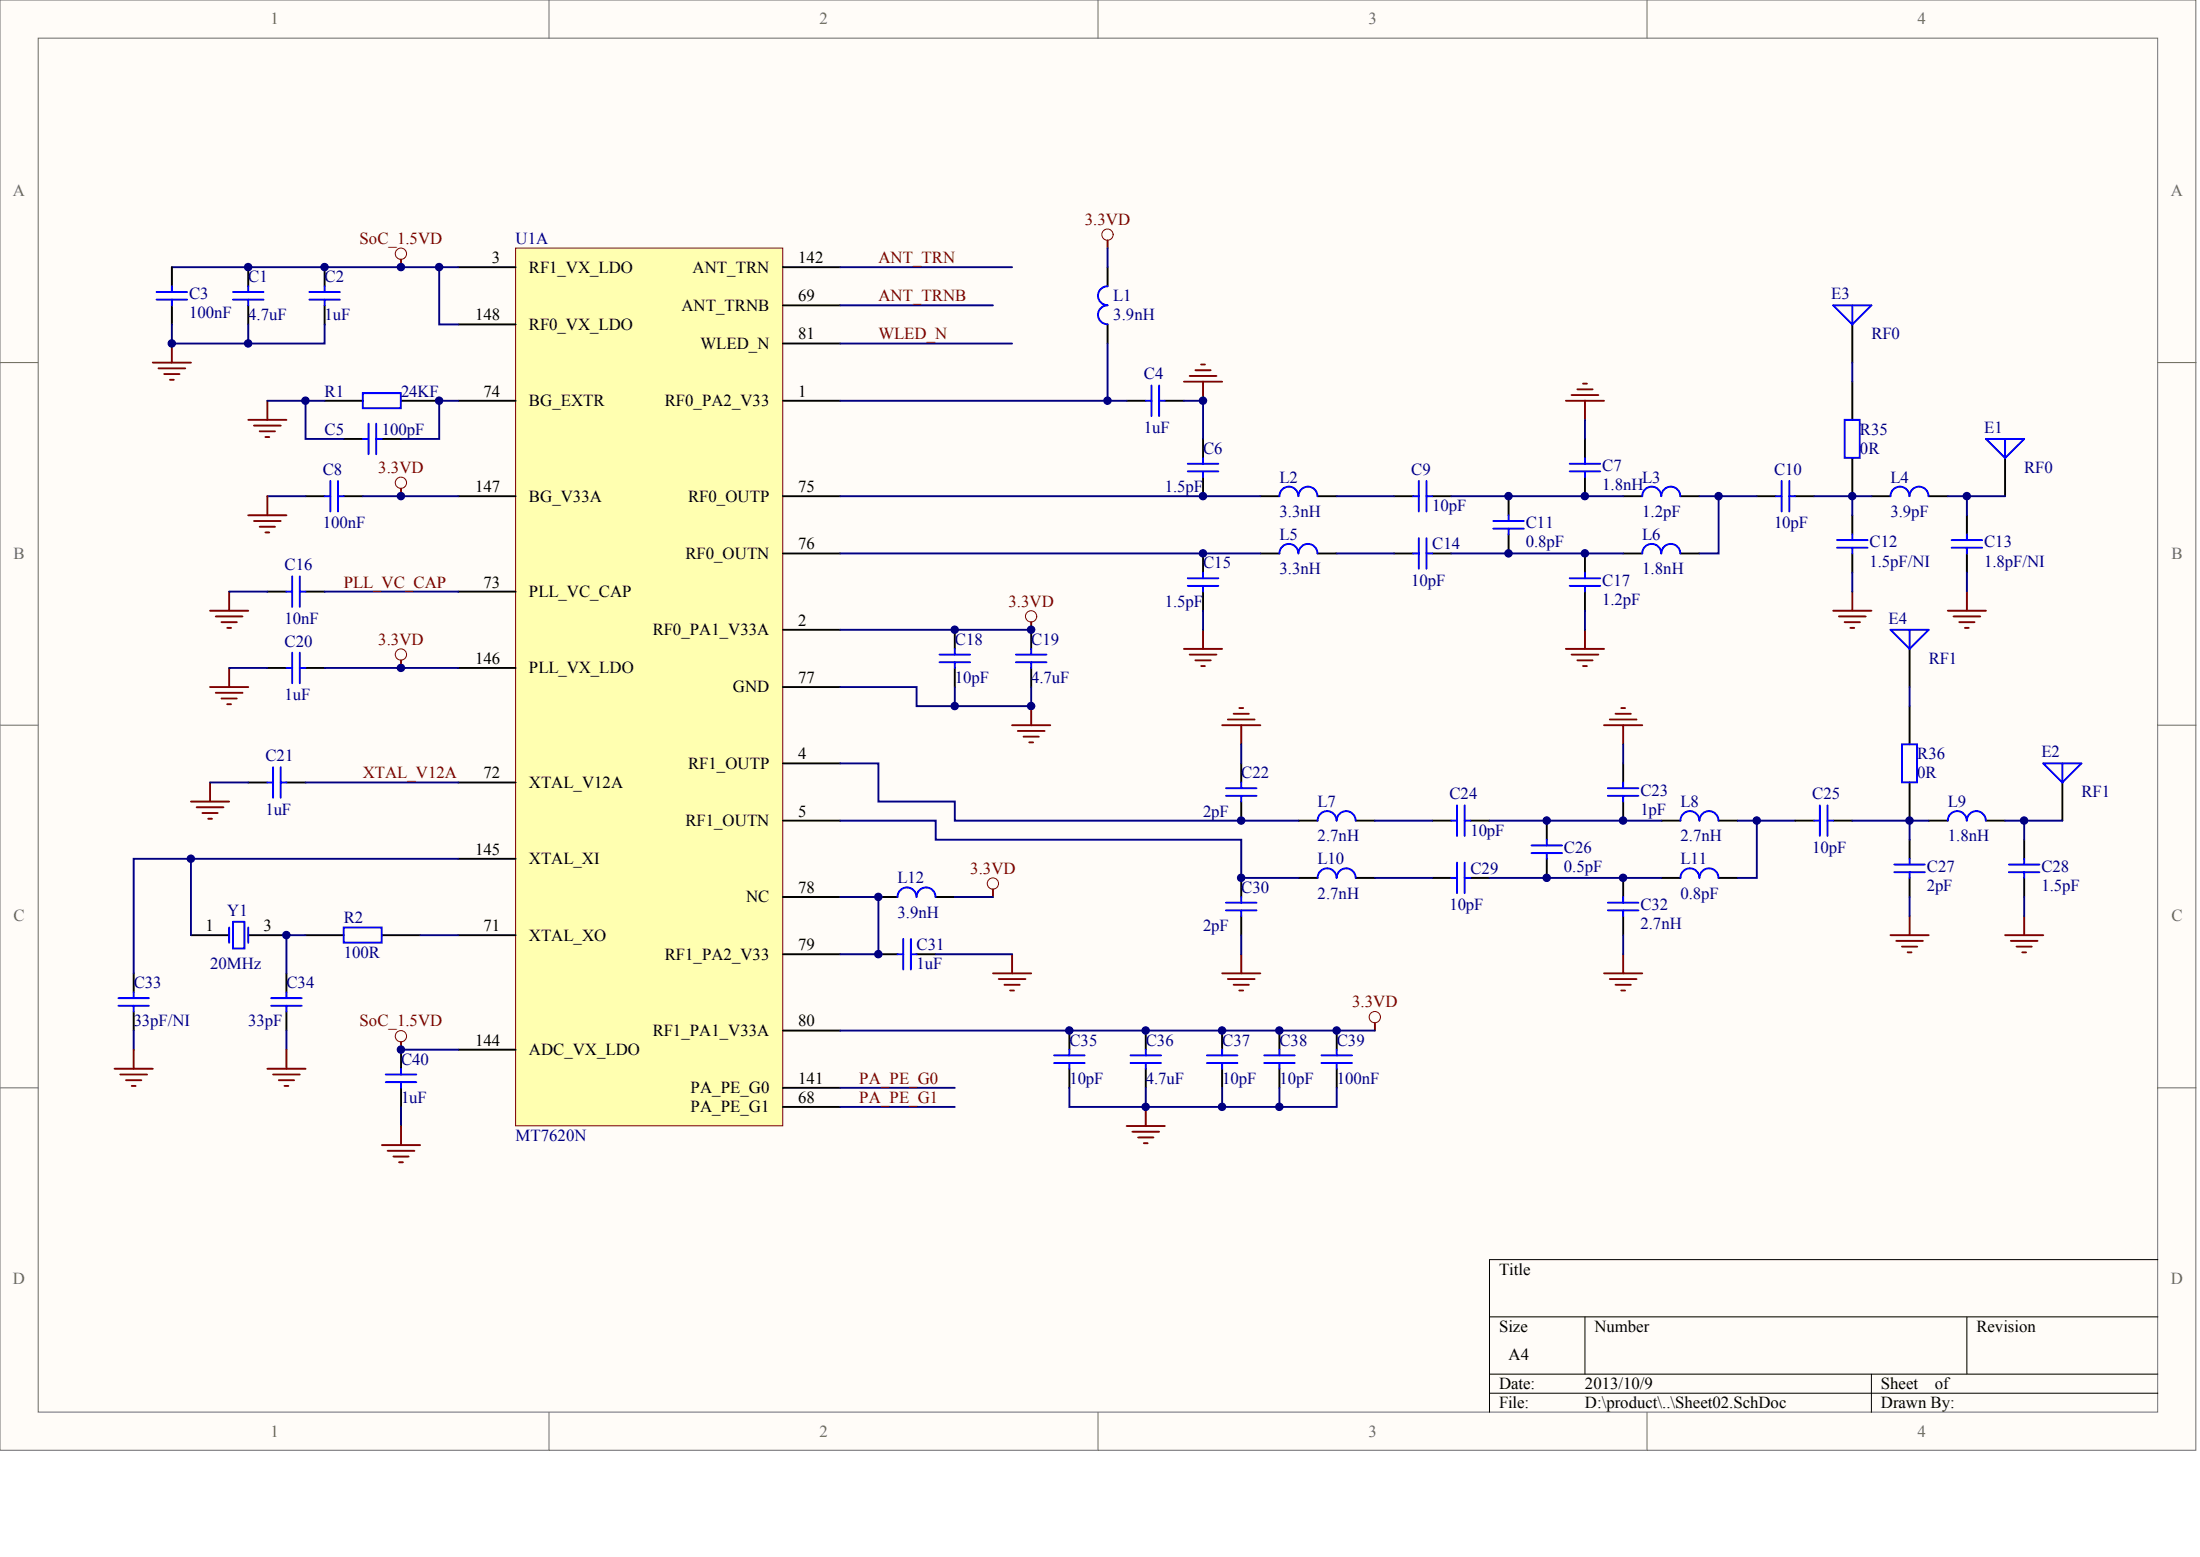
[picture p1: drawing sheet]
<svg xmlns="http://www.w3.org/2000/svg" width="840mm" height="594mm" viewBox="0 0 840 594" stroke-linecap="round" stroke-linejoin="round" font-family="sans-serif">
<g fill="#fffcf8" stroke="#696969" stroke-width=".38">
<path d="M0 0h838v553.4h-838z"/>
<path d="M14.6 14.6h808.8v524.2h-808.8z"/>
</g>
<path d="M209.5 0v14.6M419 0v14.6M628.6 0v14.6M0 138.4h14.6M823.5 138.4h14.6M0 276.7h14.6M823.5 276.7h14.6M0 415.1h14.6M823.5 415.1h14.6M209.5 538.9v14.5M419 538.9v14.5M628.6 538.9v14.5" fill="none" stroke="#696969" stroke-width=".38"/>
<path d="M823.5 480.6h-255.1v58.3M568.4 502.5h255.1M604.9 502.5v21.8M750.6 502.5v21.8M568.4 524.3h255.1M568.4 531.6h255.1M714.2 524.3v14.6" fill="none" stroke="#000" stroke-width=".38"/>
<path d="M196.8 94.7h101.9v334.9h-101.9z" fill="#ffffb0" stroke="#800000" stroke-width=".38"/>
<g fill="none" stroke="#000" stroke-width=".73">
<path d="M65.6 101.9v7.3M65.6 116.5v7.3M94.7 101.9v7.3M94.7 116.5v7.3M123.9 101.9v7.3M123.9 116.5v7.3M174.9 101.9h21.9M298.8 101.9h21.9M298.8 116.5h21.9M422.7 101.9v7.3M174.9 123.8h21.9M298.8 131.1h21.9"/>
<path d="M422.7 123.8v7.3M706.9 123.8v14.6M123.9 152.9h14.6M153 152.9h14.6M174.9 152.9h21.9M298.8 152.9h21.9M430 152.9h7.3M444.6 152.9h7.2M706.9 145.6v14.6M131.2 167.5h7.3M145.8 167.5h7.2M459.1 167.5v7.3"/>
<path d="M604.9 167.5v7.3M706.9 174.8v14.5M765.2 174.8v14.5M116.6 189.3h7.3M131.2 189.3h7.3M174.9 189.3h21.9M298.8 189.3h21.9M459.1 182v7.3M481 189.3h7.3M502.9 189.3h7.2M532 189.3h7.3M546.6 189.3h7.3"/>
<path d="M575.7 189.3v7.3M604.9 182v7.3M619.5 189.3h7.3M641.3 189.3h7.3M670.5 189.3h7.3M685.1 189.3h7.2M706.9 196.6v7.3M714.2 189.3h7.3M736.1 189.3h7.3M750.6 196.6v7.3M298.8 211.2h21.9M459.1 211.2v7.3"/>
<path d="M481 211.2h7.3M502.9 211.2h7.2M532 211.2h7.3M546.6 211.2h7.3M575.7 203.9v7.3M604.9 211.2v7.3M619.5 211.2h7.3M641.3 211.2h7.3M706.9 211.2v7.3M750.6 211.2v7.3M102 225.7h7.3M116.6 225.7h7.3"/>
<path d="M174.9 225.7h21.9M459.1 225.7v7.3M604.9 225.7v7.3M102 254.9h7.3M116.6 254.9h7.3M174.9 254.9h21.9M298.8 240.3h21.9M364.4 240.3v7.3M364.4 254.9v7.2M393.5 240.3v7.3M393.5 254.9v7.2M728.8 247.6v14.5"/>
<path d="M298.8 262.1h21.9M728.8 269.4v14.6M94.7 298.6h7.3M109.3 298.6h7.3M174.9 298.6h21.9M298.8 291.3h21.9M473.7 291.3v7.3M619.5 291.3v7.3M728.8 298.6v14.5M787.1 298.6v14.5M298.8 313.1h21.9M473.7 305.8v7.3"/>
<path d="M495.6 313.1h7.3M517.4 313.1h7.3M546.6 313.1h7.3M561.2 313.1h7.2M590.3 313.1v7.3M619.5 305.8v7.3M634 313.1h7.3M655.9 313.1h7.3M685.1 313.1h7.2M699.6 313.1h7.3M736.1 313.1h7.3M757.9 313.1h7.3"/>
<path d="M174.9 327.7h21.9M473.7 335v7.3M495.6 335h7.3M517.4 335h7.3M546.6 335h7.3M561.2 335h7.2M590.3 327.7v7.3M619.5 335v7.3M634 335h7.3M655.9 335h7.3M728.8 320.4v7.3M728.8 335v7.3"/>
<path d="M772.5 320.4v7.3M772.5 335v7.3M72.9 356.8h14.6M94.7 356.8h14.6M116.6 356.8h14.6M145.8 356.8h14.5M174.9 356.8h21.9M298.8 342.3h21.9M335.2 342.3h7.3M357.1 342.3h7.3M473.7 349.5v7.3M619.5 349.5v7.3"/>
<path d="M51 371.4v7.3M109.3 371.4v7.3M298.8 364.1h21.9M335.2 364.1h7.3M349.8 364.1h7.3M51 385.9v7.3M109.3 385.9v7.3M298.8 393.2h21.9M408.1 393.2v7.3M437.3 393.2v7.3M466.4 393.2v7.3M488.3 393.2v7.3"/>
<path d="M510.1 393.2v7.3M153 400.5v7.3M153 415.1v7.3M174.9 400.5h21.9M298.8 415.1h21.9M408.1 407.8v7.3M437.3 407.8v7.3M466.4 407.8v7.3M488.3 407.8v7.3M510.1 407.8v7.3M298.8 422.4h21.9"/>
</g>
<g fill="none" stroke="#00f" stroke-width=".73">
<path d="M59.8 111.4h11.6M59.8 114.3h11.6M65.6 109.2v2.2M65.6 114.3v2.2M88.9 111.4h11.7M88.9 114.3h11.7M94.7 109.2v2.2M94.7 114.3v2.2M118.1 111.4h11.6M118.1 114.3h11.6M123.9 109.2v2.2M123.9 114.3v2.2"/>
<path d="M422.7 116.5a3.6 3.6 0 0 0-3.7 3.6 3.6 3.6 0 0 0 3.7 3.6M422.7 109.2a3.6 3.6 0 0 0-3.7 3.6 3.6 3.6 0 0 0 3.7 3.6M699.6 116.5h14.6l-7.3 7.3zM706.9 116.5v7.3M138.5 150h14.5v5.8h-14.5zM437.3 152.9h2.2M439.5 147.1v11.6M442.4 147.1v11.6M442.4 152.9h2.2M138.5 167.5h2.2M140.7 161.7v11.6M143.6 167.5h2.2"/>
<path d="M143.6 161.7v11.6M453.3 176.9h11.7M453.3 179.9h11.7M459.1 174.8v2.1M459.1 179.9v2.1M599.1 176.9h11.6M599.1 179.9h11.6M604.9 174.8v2.1M604.9 179.9v2.1M704 160.2h5.8v14.5h-5.8zM757.9 167.5h14.6l-7.3 7.3zM765.2 167.5v7.3"/>
<path d="M123.9 189.3h2.2M126.1 183.5v11.7M129 189.3h2.2M129 183.5v11.7M495.5 189.3a3.6 3.6 0 0 0-3.6-3.6 3.6 3.6 0 0 0-3.6 3.6M502.8 189.3a3.6 3.6 0 0 0-3.6-3.6 3.6 3.6 0 0 0-3.6 3.6M539.3 189.3h2.2M541.5 183.5v11.7M544.4 183.5v11.7M544.4 189.3h2.2M569.9 198.8h11.7M575.7 196.6v2.2"/>
<path d="M641.3 189.3a3.6 3.6 0 0 0-3.7-3.6 3.6 3.6 0 0 0-3.6 3.6 3.6 3.6 0 0 0-3.6-3.6 3.6 3.6 0 0 0-3.6 3.6M677.8 189.3h2.2M680 183.5v11.7M682.9 189.3h2.2M682.9 183.5v11.7M736 189.3a3.6 3.6 0 0 0-3.6-3.6 3.6 3.6 0 0 0-3.7 3.6 3.6 3.6 0 0 0-3.6-3.6 3.6 3.6 0 0 0-3.6 3.6M111.5 219.9v11.7M114.4 219.9v11.7M459.1 218.5v2.1M495.5 211.2a3.6 3.6 0 0 0-3.6-3.7 3.6 3.6 0 0 0-3.6 3.7M502.8 211.2a3.6 3.6 0 0 0-3.6-3.7 3.6 3.6 0 0 0-3.6 3.7M539.3 211.2h2.2"/>
<path d="M541.5 205.3v11.7M544.4 205.3v11.7M544.4 211.2h2.2M569.9 201.7h11.7M575.7 201.7v2.2M604.9 218.5v2.1M641.3 211.2a3.6 3.6 0 0 0-3.7-3.7 3.6 3.6 0 0 0-3.6 3.7 3.6 3.6 0 0 0-3.6-3.7 3.6 3.6 0 0 0-3.6 3.7M701.1 209h11.6M701.1 206.1h11.6M706.9 203.9v2.2M706.9 209v2.2M744.8 209h11.7"/>
<path d="M744.8 206.1h11.7M750.6 203.9v2.2M750.6 209v2.2M109.3 225.7h2.2M114.4 225.7h2.2M453.3 220.6h11.7M453.3 223.6h11.7M459.1 223.6v2.1M599.1 220.6h11.6M599.1 223.6h11.6M604.9 223.6v2.1M109.3 254.9h2.2"/>
<path d="M111.5 249v11.7M114.4 249v11.7M114.4 254.9h2.2M358.6 249.8h11.6M358.6 252.7h11.6M364.4 247.6v2.2M364.4 252.7v2.2M387.7 249.8h11.7M387.7 252.7h11.7M393.5 247.6v2.2M393.5 252.7v2.2M721.5 240.3h14.6l-7.3 7.3z"/>
<path d="M728.8 240.3v7.3M102 298.6h2.2M104.2 292.7v11.7M107.1 292.7v11.7M107.1 298.6h2.2M473.7 298.6v2.1M619.5 298.6v2.1M725.9 284h5.7v14.5h-5.7zM779.8 291.3h14.6l-7.3 7.3zM787.1 291.3v7.3M467.9 300.7h11.6M467.9 303.7h11.6"/>
<path d="M473.7 303.7v2.1M510.1 313.1a3.6 3.6 0 0 0-3.6-3.6 3.6 3.6 0 0 0-3.6 3.6M517.4 313.1a3.6 3.6 0 0 0-3.6-3.6 3.6 3.6 0 0 0-3.7 3.6M553.9 313.1h2.2M556.1 307.3v11.6M559 307.3v11.6M559 313.1h2.2M613.6 300.7h11.7M613.6 303.7h11.7M619.5 303.7v2.1M648.5 313.1a3.6 3.6 0 0 0-3.6-3.6 3.6 3.6 0 0 0-3.6 3.6M655.8 313.1a3.6 3.6 0 0 0-3.6-3.6 3.6 3.6 0 0 0-3.6 3.6"/>
<path d="M692.3 313.1h2.2M694.5 307.3v11.6M697.4 313.1h2.2M697.4 307.3v11.6M750.6 313.1a3.6 3.6 0 0 0-3.6-3.6 3.6 3.6 0 0 0-3.6 3.6M757.9 313.1a3.6 3.6 0 0 0-3.6-3.6 3.6 3.6 0 0 0-3.7 3.6M510.1 335a3.6 3.6 0 0 0-3.6-3.7 3.6 3.6 0 0 0-3.6 3.7M517.4 335a3.6 3.6 0 0 0-3.6-3.7 3.6 3.6 0 0 0-3.7 3.7M553.9 335h2.2M556.1 329.1v11.7M559 329.1v11.7M559 335h2.2"/>
<path d="M584.5 325.5h11.6M584.5 322.6h11.6M590.3 320.4v2.2M590.3 325.5v2.2M648.5 335a3.6 3.6 0 0 0-3.6-3.7 3.6 3.6 0 0 0-3.6 3.7M655.8 335a3.6 3.6 0 0 0-3.6-3.7 3.6 3.6 0 0 0-3.6 3.7M723 332.8h11.6M723 329.9h11.6M728.8 327.7v2.2M728.8 332.8v2.2M766.7 332.8h11.6M766.7 329.9h11.6"/>
<path d="M772.5 327.7v2.2M772.5 332.8v2.2M87.5 353.9v5.8M88.9 351.7h4.4v10.2h-4.4zM94.7 353.9v5.8M131.2 353.9h14.5v5.8h-14.5zM344.7 358.3v11.6M347.6 358.3v11.6M357 342.2a3.6 3.6 0 0 0-3.6-3.6 3.6 3.6 0 0 0-3.7 3.6 3.6 3.6 0 0 0-3.6-3.6 3.6 3.6 0 0 0-3.6 3.7M467.9 344.4h11.6M467.9 347.3h11.6M473.7 342.3v2.1"/>
<path d="M473.7 347.3v2.2M613.6 344.4h11.7M613.6 347.3h11.7M619.5 342.3v2.1M619.5 347.3v2.2M51 378.7v2.1M109.3 378.7v2.1M342.5 364.1h2.2M347.6 364.1h2.2M45.2 380.8h11.6M45.2 383.8h11.6M51 383.8v2.1"/>
<path d="M103.5 380.8h11.6M103.5 383.8h11.6M109.3 383.8v2.1M147.2 410h11.7M147.2 412.9h11.7M153 407.8v2.2M153 412.9v2.2M402.3 402.7h11.6M402.3 405.6h11.6M408.1 400.5v2.2M408.1 405.6v2.2M431.4 402.7h11.7"/>
<path d="M431.4 405.6h11.7M437.3 400.5v2.2M437.3 405.6v2.2M460.6 402.7h11.7M460.6 405.6h11.7M466.4 400.5v2.2M466.4 405.6v2.2M482.5 402.7h11.6M482.5 405.6h11.6M488.3 400.5v2.2M488.3 405.6v2.2M504.3 402.7h11.7"/>
<path d="M504.3 405.6h11.7M510.1 400.5v2.2M510.1 405.6v2.2"/>
</g>
<g fill="none" stroke="#000080" stroke-width=".73">
<path d="M422.7 94.7v7.2M65.6 101.9h109.3M167.6 101.9v21.9h7.3M320.7 101.9h65.6M320.7 116.5h58.3M65.6 123.8v7.3h58.3v-7.3M94.7 123.8v7.3M320.7 131.1h65.6M422.7 131.1v21.8M706.9 138.4v7.2M102 152.9h21.9M116.6 152.9v14.6h14.6"/>
<path d="M174.9 152.9h-7.3v14.6h-14.6M320.7 152.9h109.3M451.8 152.9h7.3v14.6M604.9 160.2v7.3M102 189.3h14.6M138.5 189.3h36.4M320.7 189.3h160.3M510.1 189.3h21.9M553.9 189.3h65.6M648.6 189.3h21.9M655.9 189.3v21.9h-7.3M692.3 189.3h21.9"/>
<path d="M706.9 189.3v7.3M743.4 189.3h21.8M750.6 189.3v7.3M320.7 211.2h160.3M510.1 211.2h21.9M553.9 211.2h65.6M706.9 218.5v7.2M750.6 218.5v7.2M87.5 225.7h14.5M123.9 225.7h51M459.1 233v7.3M604.9 233v7.3"/>
<path d="M87.5 254.9h14.5M123.9 254.9h51M320.7 240.3h72.8M320.7 262.1h29.1v7.3h43.7v-7.3M364.4 262.1v7.3M728.8 262.1v7.3M80.2 298.6h14.5M116.6 298.6h58.3M320.7 291.3h14.5v14.5h29.2v7.3h131.2M473.7 284v7.3M619.5 284v7.3M320.7 313.1h36.4v7.3h116.6v14.6h21.9"/>
<path d="M524.7 313.1h21.9M568.4 313.1h65.6M663.2 313.1h21.9M670.5 313.1v21.9h-7.3M706.9 313.1h29.2M728.8 313.1v7.3M765.2 313.1h21.9M772.5 313.1v7.3M72.9 327.7h-21.9v43.7M174.9 327.7h-102v29.1M524.7 335h21.9M568.4 335h65.6"/>
<path d="M116.6 356.8h-7.3v14.6M160.3 356.8h14.6M320.7 342.3h14.5v21.8h-14.5M364.4 342.3h14.6M473.7 356.8v7.3M619.5 356.8v7.3M728.8 342.3v7.2M772.5 342.3v7.2M357.1 364.1h29.2M51 393.2v7.3M109.3 393.2v7.3M320.7 393.2h204"/>
<path d="M153 400.5h21.9M320.7 415.1h43.7M408.1 415.1v7.3h29.2v-7.3M466.4 415.1v7.3M488.3 415.1v7.3M510.1 415.1v7.3h-72.8M153 422.4v7.2M320.7 422.4h43.7"/>
</g>
<g fill="none" stroke="#800000" stroke-width=".73">
<path d="M153 99v2.9M422.7 91.7v3M58.3 138.4h14.6M65.6 131.1v7.3M458.4 139.1h1.5M60.5 140.5h10.2M62.7 142.7h5.8M64.9 144.9h1.4M102 152.9v7.3M451.8 145.6h14.6M454 143.5h10.2M456.2 141.3h5.8"/>
<path d="M459.1 145.6v7.3M597.6 152.9h14.6M599.8 150.7h10.2M602 148.5h5.8M604.2 146.4h1.4M604.9 152.9v7.3M94.7 160.2h14.6M96.9 162.4h10.2M99.1 164.6h5.8M101.3 166.8h1.5M94.7 196.6h14.6M96.9 198.8h10.2"/>
<path d="M102 189.3v7.3M153 186.4v2.9M99.1 201h5.8M101.3 203.2h1.5M80.2 233h14.5M82.4 235.2h10.2M84.5 237.4h5.9M86.7 239.6h1.5M87.5 225.7v7.3M393.5 237.4v2.9M699.6 233h14.6M701.8 235.2h10.2"/>
<path d="M704 237.4h5.8M706.2 239.6h1.4M706.9 225.7v7.3M743.4 233h14.5M745.5 235.2h10.2M747.7 237.4h5.9M749.9 239.6h1.5M750.6 225.7v7.3M87.5 254.9v7.2M153 252v2.9M451.8 247.6h14.6M454 249.8h10.2"/>
<path d="M456.2 252h5.8M458.4 254.1h1.5M459.1 240.3v7.3M597.6 247.6h14.6M599.8 249.8h10.2M602 252h5.8M604.2 254.1h1.4M604.9 240.3v7.3M80.2 262.1h14.5M82.4 264.3h10.2M84.5 266.5h5.9M86.7 268.7h1.5"/>
<path d="M386.3 276.7h14.5M388.4 278.9h10.2M393.5 269.4v7.3M466.4 276.7h14.6M468.6 274.5h10.2M470.8 272.3h5.8M473 270.2h1.4M473.7 276.7v7.3M612.2 276.7h14.6M614.4 274.5h10.2M616.5 272.3h5.9M618.7 270.2h1.5"/>
<path d="M619.5 276.7v7.3M80.2 298.6v7.2M390.6 281.1h5.9M392.8 283.3h1.5M72.9 305.8h14.6M75.1 308h10.2M77.3 310.2h5.8M79.4 312.4h1.5M379 339.3v3M721.5 356.8h14.6M723.7 359h10.2M728.8 349.5v7.3"/>
<path d="M765.2 356.8h14.6M767.4 359h10.2M772.5 349.5v7.3M379 371.4h14.5M381.2 373.6h10.2M383.3 375.7h5.9M385.5 377.9h1.5M386.3 364.1v7.3M466.4 371.4h14.6M468.6 373.6h10.2M470.8 375.7h5.8M473 377.9h1.4"/>
<path d="M473.7 364.1v7.3M612.2 371.4h14.6M614.4 373.6h10.2M616.5 375.7h5.9M618.7 377.9h1.5M619.5 364.1v7.3M725.9 361.2h5.8M728.1 363.4h1.4M769.6 361.2h5.8M771.8 363.4h1.4M153 397.6v2.9M524.7 390.3v2.9"/>
<path d="M43.7 407.8h14.6M45.9 410h10.2M48.1 412.2h5.8M50.3 414.3h1.4M51 400.5v7.3M102 407.8h14.6M104.2 410h10.2M106.4 412.2h5.8M108.6 414.3h1.4M109.3 400.5v7.3M145.8 436.9h14.5M147.9 439.1h10.2"/>
<path d="M153 429.6v7.3M430 429.6h14.6M432.2 431.8h10.2M434.4 434h5.8M436.5 436.2h1.5M437.3 422.4v7.2M150.1 441.3h5.9M152.3 443.5h1.5"/>
</g>
<g fill="none" stroke="#800000" stroke-width=".38">
<circle cx="153" cy="96.8" r="2.15"/>
<circle cx="422.7" cy="89.5" r="2.15"/>
<circle cx="153" cy="184.2" r="2.15"/>
<circle cx="393.5" cy="235.2" r="2.15"/>
<circle cx="153" cy="249.7" r="2.15"/>
<circle cx="378.9" cy="337.1" r="2.15"/>
<circle cx="153" cy="395.4" r="2.15"/>
<circle cx="524.7" cy="388.1" r="2.15"/>
</g>
<g fill="#000080" stroke="#000080" stroke-width=".38">
<circle cx="65.6" cy="131" r="1.42"/>
<circle cx="72.8" cy="327.6" r="1.42"/>
<circle cx="94.7" cy="131" r="1.42"/>
<circle cx="94.7" cy="101.9" r="1.42"/>
<circle cx="109.3" cy="356.8" r="1.42"/>
<circle cx="116.6" cy="152.9" r="1.42"/>
<circle cx="123.9" cy="101.9" r="1.42"/>
<circle cx="153" cy="400.5" r="1.42"/>
<circle cx="153" cy="254.8" r="1.42"/>
<circle cx="153" cy="189.3" r="1.42"/>
<circle cx="153" cy="101.9" r="1.42"/>
<circle cx="167.6" cy="152.9" r="1.42"/>
<circle cx="167.6" cy="101.9" r="1.42"/>
<circle cx="335.2" cy="364.1" r="1.42"/>
<circle cx="335.2" cy="342.2" r="1.42"/>
<circle cx="364.4" cy="269.4" r="1.42"/>
<circle cx="364.4" cy="240.3" r="1.42"/>
<circle cx="393.5" cy="269.4" r="1.42"/>
<circle cx="393.5" cy="240.3" r="1.42"/>
<circle cx="408.1" cy="393.2" r="1.42"/>
<circle cx="422.7" cy="152.9" r="1.42"/>
<circle cx="437.2" cy="422.3" r="1.42"/>
<circle cx="437.2" cy="393.2" r="1.42"/>
<circle cx="459.1" cy="211.1" r="1.42"/>
<circle cx="459.1" cy="189.3" r="1.42"/>
<circle cx="459.1" cy="152.9" r="1.42"/>
<circle cx="466.4" cy="422.3" r="1.42"/>
<circle cx="466.4" cy="393.2" r="1.42"/>
<circle cx="473.7" cy="334.9" r="1.42"/>
<circle cx="473.7" cy="313.1" r="1.42"/>
<circle cx="488.2" cy="422.3" r="1.42"/>
<circle cx="488.2" cy="393.2" r="1.42"/>
<circle cx="510.1" cy="393.2" r="1.42"/>
<circle cx="575.7" cy="211.1" r="1.42"/>
<circle cx="575.7" cy="189.3" r="1.42"/>
<circle cx="590.3" cy="334.9" r="1.42"/>
<circle cx="590.3" cy="313.1" r="1.42"/>
<circle cx="604.9" cy="211.1" r="1.42"/>
<circle cx="604.9" cy="189.3" r="1.42"/>
<circle cx="619.4" cy="334.9" r="1.42"/>
<circle cx="619.4" cy="313.1" r="1.42"/>
<circle cx="655.9" cy="189.3" r="1.42"/>
<circle cx="670.4" cy="313.1" r="1.42"/>
<circle cx="706.9" cy="189.3" r="1.42"/>
<circle cx="728.7" cy="313.1" r="1.42"/>
<circle cx="750.6" cy="189.3" r="1.42"/>
<circle cx="772.5" cy="313.1" r="1.42"/>
</g>
<g font-size="6.4" fill="#696969">
<text x="103.2" y="9.3">1</text>
<text x="312.7" y="9.3">2</text>
<text x="522.2" y="9.3">3</text>
<text x="731.8" y="9.3">4</text>
<text x="5" y="74.9">A</text>
<text x="828.5" y="74.9">A</text>
<text x="5.2" y="213.2">B</text>
<text x="828.7" y="213.2">B</text>
<text x="5.2" y="351.6">C</text>
<text x="828.7" y="351.6">C</text>
<text x="5" y="490">D</text>
<text x="828.5" y="490">D</text>
<text x="103.2" y="548.2">1</text>
<text x="312.7" y="548.2">2</text>
<text x="522.2" y="548.2">3</text>
<text x="731.8" y="548.2">4</text>
</g>
<g font-size="6.4" fill="#800000">
<text x="414" y="85.8">3.3VD</text>
<text x="137.2" y="93.1">SoC_1.5VD</text>
<text x="335.2" y="100.4">ANT_TRN</text>
<text x="335.2" y="114.9">ANT_TRNB</text>
<text x="335.2" y="129.5">WLED_N</text>
<text x="144.4" y="180.5">3.3VD</text>
<text x="131.2" y="224.2">PLL_VC_CAP</text>
<text x="384.9" y="231.4">3.3VD</text>
<text x="144.4" y="246">3.3VD</text>
<text x="138.5" y="297">XTAL_V12A</text>
<text x="370.3" y="333.4">3.3VD</text>
<text x="516" y="384.4">3.3VD</text>
<text x="137.2" y="391.7">SoC_1.5VD</text>
<text x="328" y="413.5">PA_PE_G0</text>
<text x="328" y="420.8">PA_PE_G1</text>
</g>
<g font-size="6.4" fill="#000080">
<text x="196.8" y="93.1">U1A</text>
<text x="94.7" y="107.7">C1</text>
<text x="123.9" y="107.7">C2</text>
<text x="72.1" y="114.2">C3</text>
<text x="424.9" y="114.9">L1</text>
<text x="698.9" y="114.2">E3</text>
<text x="72.1" y="121.5">100nF</text>
<text x="94.7" y="122.2">4.7uF</text>
<text x="123.9" y="122.2">1uF</text>
<text x="424.9" y="122.2">3.9nH</text>
<text x="714.2" y="129.5">RF0</text>
<text x="436.5" y="144.8">C4</text>
<text x="123.9" y="151.3">R1</text>
<text x="153" y="151.3">24KF</text>
<text x="123.9" y="165.9">C5</text>
<text x="145.8" y="165.9">100pF</text>
<text x="436.5" y="165.2">1uF</text>
<text x="709.8" y="165.9">R35</text>
<text x="757.2" y="165.2">E1</text>
<text x="459.1" y="173.2">C6</text>
<text x="709.8" y="173.2">0R</text>
<text x="611.4" y="179.7">C7</text>
<text x="123.2" y="181.2">C8</text>
<text x="488.3" y="184.1">L2</text>
<text x="538.6" y="181.2">C9</text>
<text x="626.8" y="184.1">L3</text>
<text x="677" y="181.2">C10</text>
<text x="721.5" y="184.1">L4</text>
<text x="772.5" y="180.5">RF0</text>
<text x="444.6" y="187.8">1.5pF</text>
<text x="611.4" y="187">1.8nH</text>
<text x="488.3" y="197.2">3.3nH</text>
<text x="546.6" y="195">10pF</text>
<text x="626.8" y="197.2">1.2pF</text>
<text x="721.5" y="197.2">3.9pF</text>
<text x="123.2" y="201.6">100nF</text>
<text x="582.3" y="201.6">C11</text>
<text x="677" y="201.6">10pF</text>
<text x="488.3" y="206">L5</text>
<text x="546.6" y="209.6">C14</text>
<text x="582.3" y="208.9">0.8pF</text>
<text x="626.8" y="206">L6</text>
<text x="713.5" y="208.9">C12</text>
<text x="757.2" y="208.9">C13</text>
<text x="108.6" y="217.6">C16</text>
<text x="459.1" y="216.9">C15</text>
<text x="488.3" y="219.1">3.3nH</text>
<text x="626.8" y="219.1">1.8nH</text>
<text x="713.5" y="216.2">1.5pF/NI</text>
<text x="757.2" y="216.2">1.8pF/NI</text>
<text x="538.6" y="223.4">10pF</text>
<text x="611.4" y="223.4">C17</text>
<text x="444.6" y="231.4">1.5pF</text>
<text x="611.4" y="230.7">1.2pF</text>
<text x="108.6" y="238">10nF</text>
<text x="720.8" y="238">E4</text>
<text x="108.6" y="246.7">C20</text>
<text x="364.4" y="246">C18</text>
<text x="393.5" y="246">C19</text>
<text x="736.1" y="253.3">RF1</text>
<text x="364.4" y="260.6">10pF</text>
<text x="393.5" y="260.6">4.7uF</text>
<text x="108.6" y="267.1">1uF</text>
<text x="101.3" y="290.4">C21</text>
<text x="731.7" y="289.7">R36</text>
<text x="779.1" y="289">E2</text>
<text x="473.7" y="297">C22</text>
<text x="731.7" y="297">0R</text>
<text x="553.1" y="305">C24</text>
<text x="626" y="303.5">C23</text>
<text x="691.6" y="305">C25</text>
<text x="794.4" y="304.3">RF1</text>
<text x="101.3" y="310.8">1uF</text>
<text x="459.1" y="311.5">2pF</text>
<text x="502.9" y="307.9">L7</text>
<text x="626" y="310.8">1pF</text>
<text x="641.3" y="307.9">L8</text>
<text x="743.4" y="307.9">L9</text>
<text x="502.9" y="321">2.7nH</text>
<text x="561.2" y="318.8">10pF</text>
<text x="641.3" y="321">2.7nH</text>
<text x="743.4" y="321">1.8nH</text>
<text x="502.9" y="329.8">L10</text>
<text x="596.9" y="325.4">C26</text>
<text x="641.3" y="329.8">L11</text>
<text x="691.6" y="325.4">10pF</text>
<text x="561.2" y="333.4">C29</text>
<text x="596.9" y="332.7">0.5pF</text>
<text x="735.3" y="332.7">C27</text>
<text x="779.1" y="332.7">C28</text>
<text x="342.5" y="337">L12</text>
<text x="473.7" y="340.7">C30</text>
<text x="735.3" y="339.9">2pF</text>
<text x="779.1" y="339.9">1.5pF</text>
<text x="502.9" y="342.9">2.7nH</text>
<text x="553.1" y="347.2">10pF</text>
<text x="626" y="347.2">C32</text>
<text x="641.3" y="342.9">0.8pF</text>
<text x="86.7" y="349.4">Y1</text>
<text x="131.2" y="352.3">R2</text>
<text x="342.5" y="350.1">3.9nH</text>
<text x="459.1" y="355.2">2pF</text>
<text x="626" y="354.5">2.7nH</text>
<text x="131.2" y="365.4">100R</text>
<text x="349.8" y="362.5">C31</text>
<text x="80.2" y="369.8">20MHz</text>
<text x="349.8" y="369.8">1uF</text>
<text x="51" y="377.1">C33</text>
<text x="109.3" y="377.1">C34</text>
<text x="51" y="391.7">33pF/NI</text>
<text x="94.7" y="391.7">33pF</text>
<text x="408.1" y="398.9">C35</text>
<text x="437.3" y="398.9">C36</text>
<text x="466.4" y="398.9">C37</text>
<text x="488.3" y="398.9">C38</text>
<text x="510.1" y="398.9">C39</text>
<text x="153" y="406.2">C40</text>
<text x="408.1" y="413.5">10pF</text>
<text x="437.3" y="413.5">4.7uF</text>
<text x="466.4" y="413.5">10pF</text>
<text x="488.3" y="413.5">10pF</text>
<text x="510.1" y="413.5">100nF</text>
<text x="153" y="420.8">1uF</text>
<text x="196.8" y="435.3">MT7620N</text>
</g>
<g font-size="6.4">
<text x="187.7" y="100.4">3</text>
<text x="304.6" y="100.4">142</text>
<text x="201.9" y="104">RF1_VX_LDO</text>
<text x="264.3" y="104">ANT_TRN</text>
<text x="260" y="118.6">ANT_TRNB</text>
<text x="304.6" y="114.9">69</text>
<text x="181.3" y="122.2">148</text>
<text x="201.9" y="125.9">RF0_VX_LDO</text>
<text x="304.6" y="129.5">81</text>
<text x="267.4" y="133.1">WLED_N</text>
<text x="184.5" y="151.3">74</text>
<text x="201.9" y="155">BG_EXTR</text>
<text x="253.8" y="155">RF0_PA2_V33</text>
<text x="304.6" y="151.3">1</text>
<text x="181.3" y="187.8">147</text>
<text x="201.9" y="191.4">BG_V33A</text>
<text x="262.7" y="191.4">RF0_OUTP</text>
<text x="304.6" y="187.8">75</text>
<text x="304.6" y="209.6">76</text>
<text x="261.6" y="213.2">RF0_OUTN</text>
<text x="184.5" y="224.2">73</text>
<text x="201.9" y="227.8">PLL_VC_CAP</text>
<text x="304.6" y="238.7">2</text>
<text x="249.1" y="242.4">RF0_PA1_V33A</text>
<text x="181.3" y="253.3">146</text>
<text x="201.9" y="256.9">PLL_VX_LDO</text>
<text x="304.6" y="260.6">77</text>
<text x="279.7" y="264.2">GND</text>
<text x="262.7" y="293.3">RF1_OUTP</text>
<text x="304.6" y="289.7">4</text>
<text x="184.5" y="297">72</text>
<text x="201.9" y="300.6">XTAL_V12A</text>
<text x="304.6" y="311.5">5</text>
<text x="261.6" y="315.2">RF1_OUTN</text>
<text x="181.3" y="326.1">145</text>
<text x="201.9" y="329.8">XTAL_XI</text>
<text x="304.6" y="340.7">78</text>
<text x="284.7" y="344.3">NC</text>
<text x="78.4" y="355.2">1</text>
<text x="100.6" y="355.2">3</text>
<text x="184.5" y="355.2">71</text>
<text x="201.9" y="358.9">XTAL_XO</text>
<text x="304.6" y="362.5">79</text>
<text x="253.8" y="366.2">RF1_PA2_V33</text>
<text x="249.1" y="395.3">RF1_PA1_V33A</text>
<text x="304.6" y="391.7">80</text>
<text x="181.3" y="398.9">144</text>
<text x="201.9" y="402.6">ADC_VX_LDO</text>
<text x="304.6" y="413.5">141</text>
<text x="263.5" y="417.1">PA_PE_G0</text>
<text x="263.5" y="424.4">PA_PE_G1</text>
<text x="304.6" y="420.8">68</text>
<text x="572.1" y="486.3">Title</text>
<text x="572.1" y="508.2">Size</text>
<text x="608.5" y="508.2">Number</text>
<text x="754.3" y="508.2">Revision</text>
<text x="575.7" y="519.1">A4</text>
<text x="572.1" y="530">Date:</text>
<text x="604.9" y="530">2013/10/9</text>
<text x="717.8" y="530">Sheet</text>
<text x="738.4" y="530">of</text>
<text x="572.1" y="537.3">File:</text>
<text x="604.9" y="537.3">D:\product\..\Sheet02.SchDoc</text>
<text x="717.8" y="537.3">Drawn By:</text>
</g>
</svg>
